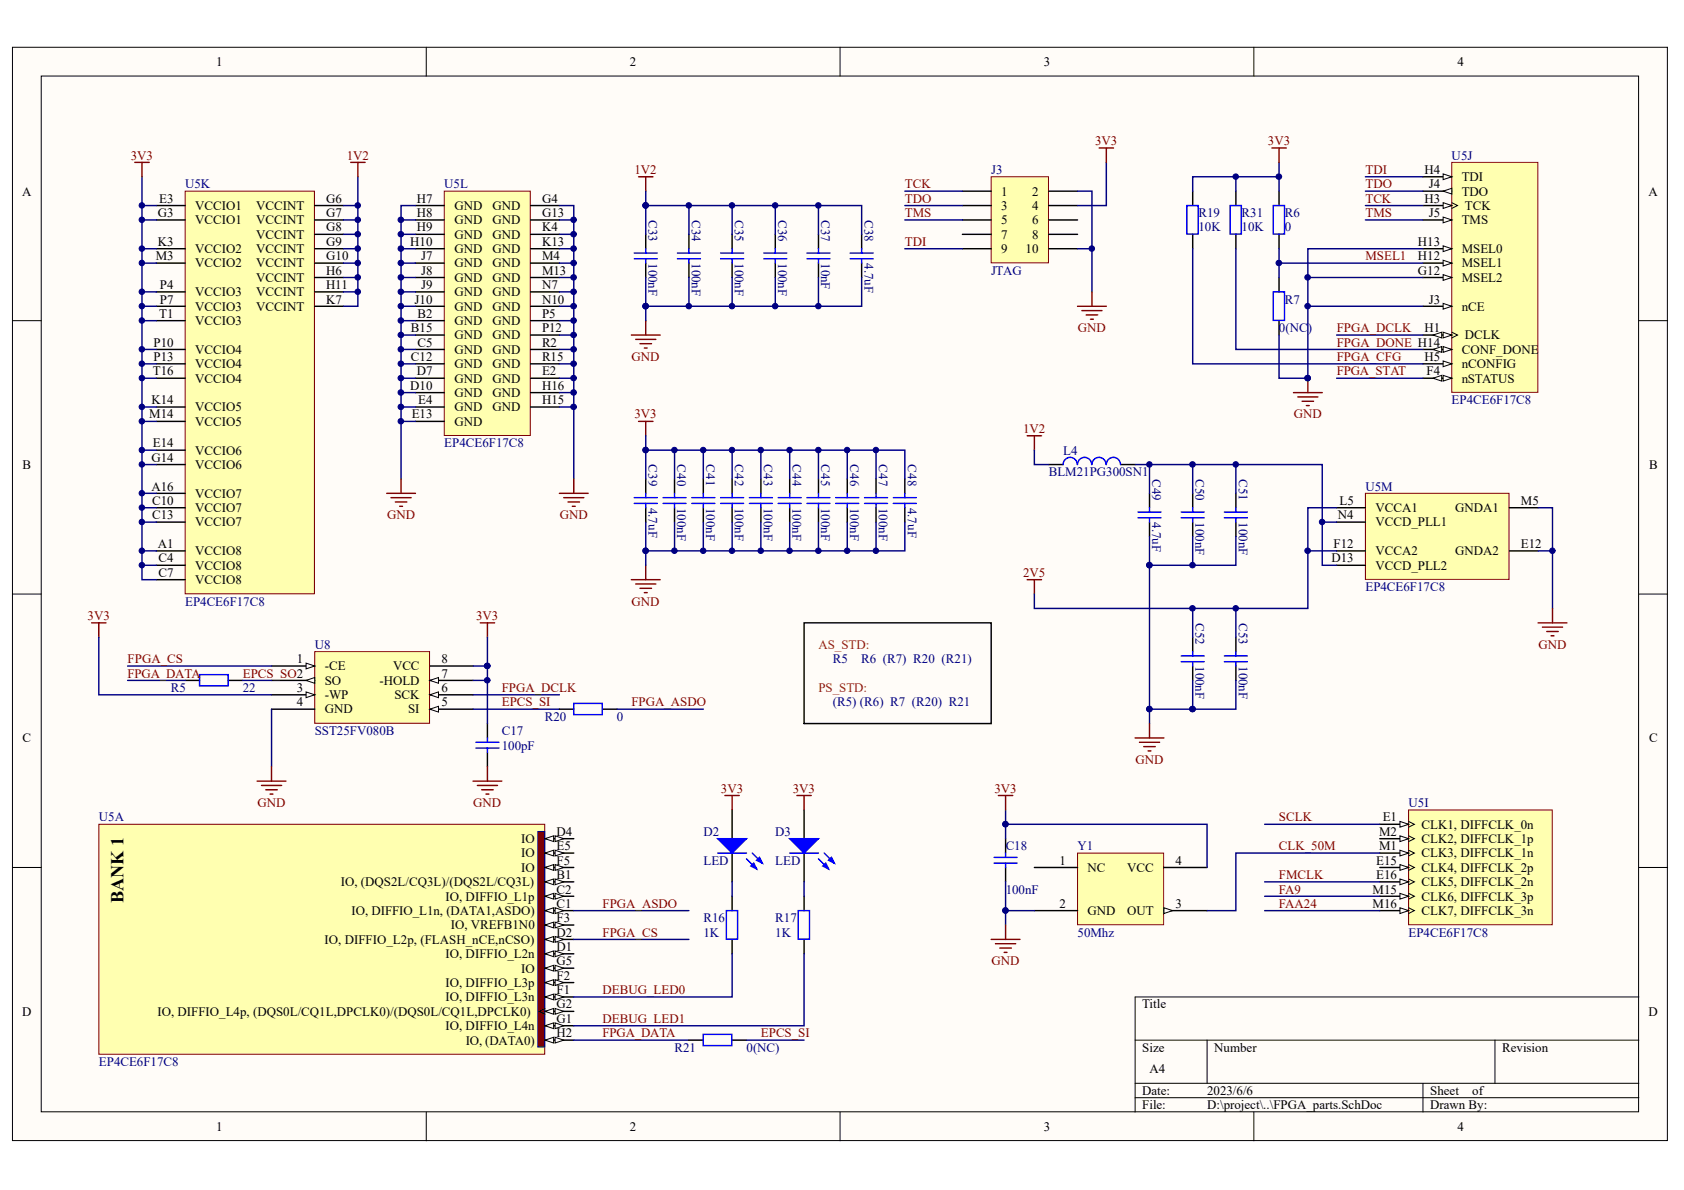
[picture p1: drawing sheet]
<svg xmlns="http://www.w3.org/2000/svg" width="297mm" height="210mm" viewBox="0 0 297 210" stroke-linecap="round" stroke-linejoin="round" font-family="sans-serif">
<g fill="#fffcf8" stroke="#000" stroke-width=".18">
<path d="M2.2 8.3h291.9v192.9h-291.9z"/>
<path d="M7.3 13.4h281.7v182.7h-281.7z"/>
</g>
<g fill="none" stroke="#000" stroke-width=".18">
<path d="M75.2 8.3v5.1M148.2 8.3v5.1M221.2 8.3v5.1M2.2 56.6h5.1M289.1 56.6h5.1M2.2 104.8h5.1M289.1 104.8h5.1M2.2 153h5.1M289.1 153h5.1M289.1 175.9h-88.9v20.3M75.2 196.2v5M148.2 196.2v5"/>
<path d="M200.2 183.5h88.9M200.2 191.1h88.9M200.2 193.6h88.9M212.9 183.5v7.6M221.2 196.2v5M251 191.1v5.1M263.7 183.5v7.6"/>
</g>
<path d="M248.5 142.9h25.3v20.2h-25.3z" fill="#ffffb0" stroke="#800000" stroke-width=".18"/>
<path d="M243.4 145.4h5.1" fill="none" stroke="#000" stroke-width=".25"/>
<path d="M248.5 144.9l1 .5-1 .5" fill="none" stroke="#000" stroke-width=".18"/>
<path d="M246.9 144.9l1.6 .5-1.6 .5z" fill="#fffcf8" stroke="#000" stroke-width=".18"/>
<path d="M243.4 147.9h5.1" fill="none" stroke="#000" stroke-width=".25"/>
<path d="M248.5 147.4l1 .5-1 .5" fill="none" stroke="#000" stroke-width=".18"/>
<path d="M246.9 147.4l1.6 .5-1.6 .5z" fill="#fffcf8" stroke="#000" stroke-width=".18"/>
<path d="M243.4 150.5h5.1" fill="none" stroke="#000" stroke-width=".25"/>
<path d="M248.5 150l1 .5-1 .5" fill="none" stroke="#000" stroke-width=".18"/>
<path d="M246.9 150l1.6 .5-1.6 .5z" fill="#fffcf8" stroke="#000" stroke-width=".18"/>
<path d="M243.4 153h5.1" fill="none" stroke="#000" stroke-width=".25"/>
<path d="M248.5 152.5l1 .5-1 .5" fill="none" stroke="#000" stroke-width=".18"/>
<path d="M246.9 152.5l1.6 .5-1.6 .5z" fill="#fffcf8" stroke="#000" stroke-width=".18"/>
<path d="M243.4 155.6h5.1" fill="none" stroke="#000" stroke-width=".25"/>
<path d="M248.5 155l1 .6-1 .5" fill="none" stroke="#000" stroke-width=".18"/>
<path d="M246.9 155l1.6 .6-1.6 .5z" fill="#fffcf8" stroke="#000" stroke-width=".18"/>
<path d="M243.4 158.1h5.1" fill="none" stroke="#000" stroke-width=".25"/>
<path d="M248.5 157.6l1 .5-1 .5" fill="none" stroke="#000" stroke-width=".18"/>
<path d="M246.9 157.6l1.6 .5-1.6 .5z" fill="#fffcf8" stroke="#000" stroke-width=".18"/>
<path d="M243.4 160.6h5.1" fill="none" stroke="#000" stroke-width=".25"/>
<path d="M248.5 160.1l1 .5-1 .5" fill="none" stroke="#000" stroke-width=".18"/>
<path d="M246.9 160.1l1.6 .5-1.6 .5z" fill="#fffcf8" stroke="#000" stroke-width=".18"/>
<path d="M256.1 28.6h15.2v40.6h-15.2z" fill="#ffffb0" stroke="#800000" stroke-width=".18"/>
<path d="M251 31.2h5.1" fill="none" stroke="#000" stroke-width=".25"/>
<path d="M254.6 30.7l1.5 .5-1.5 .5z" fill="#fffcf8" stroke="#000" stroke-width=".18"/>
<path d="M251 33.7h5.1" fill="none" stroke="#000" stroke-width=".25"/>
<path d="M254.6 33.7l1.5-.5v1z" fill="#fffcf8" stroke="#000" stroke-width=".18"/>
<path d="M251 36.3h5.1" fill="none" stroke="#000" stroke-width=".25"/>
<path d="M256.1 35.7l1 .6-1 .5" fill="none" stroke="#000" stroke-width=".18"/>
<path d="M254.6 35.7l1.5 .6-1.5 .5z" fill="#fffcf8" stroke="#000" stroke-width=".18"/>
<path d="M251 38.8h5.1" fill="none" stroke="#000" stroke-width=".25"/>
<path d="M254.6 38.3l1.5 .5-1.5 .5z" fill="#fffcf8" stroke="#000" stroke-width=".18"/>
<path d="M251 43.9h5.1" fill="none" stroke="#000" stroke-width=".25"/>
<path d="M254.6 43.4l1.5 .5-1.5 .5z" fill="#fffcf8" stroke="#000" stroke-width=".18"/>
<path d="M251 46.4h5.1" fill="none" stroke="#000" stroke-width=".25"/>
<path d="M254.6 45.9l1.5 .5-1.5 .5z" fill="#fffcf8" stroke="#000" stroke-width=".18"/>
<path d="M251 48.9h5.1" fill="none" stroke="#000" stroke-width=".25"/>
<path d="M254.6 48.4l1.5 .5-1.5 .6z" fill="#fffcf8" stroke="#000" stroke-width=".18"/>
<path d="M251 54h5.1" fill="none" stroke="#000" stroke-width=".25"/>
<path d="M254.6 53.5l1.5 .5-1.5 .5z" fill="#fffcf8" stroke="#000" stroke-width=".18"/>
<path d="M251 59.1h5.1" fill="none" stroke="#000" stroke-width=".25"/>
<path d="M256.1 58.6l1 .5-1 .5" fill="none" stroke="#000" stroke-width=".18"/>
<g fill="#fffcf8" stroke="#000" stroke-width=".18">
<path d="M254.6 58.6l1.5 .5-1.5 .5z"/>
<path d="M252.8 59.1l1.5-.5v1z"/>
</g>
<path d="M251 61.6h5.1" fill="none" stroke="#000" stroke-width=".25"/>
<g fill="#fffcf8" stroke="#000" stroke-width=".18">
<path d="M254.6 61.1l1.5 .5-1.5 .5z"/>
<path d="M252.8 61.6l1.5-.5v1z"/>
</g>
<path d="M251 64.2h5.1" fill="none" stroke="#000" stroke-width=".25"/>
<path d="M254.6 63.7l1.5 .5-1.5 .5z" fill="#fffcf8" stroke="#000" stroke-width=".18"/>
<path d="M251 66.7h5.1" fill="none" stroke="#000" stroke-width=".25"/>
<g fill="#fffcf8" stroke="#000" stroke-width=".18">
<path d="M254.6 66.2l1.5 .5-1.5 .5z"/>
<path d="M252.8 66.7l1.5-.5v1z"/>
</g>
<path d="M32.7 33.7h22.8v71h-22.8z" fill="#ffffb0" stroke="#800000" stroke-width=".18"/>
<g fill="none" stroke="#000" stroke-width=".25">
<path d="M27.6 36.3h5.1M27.6 38.8h5.1M55.5 36.3h5.1M55.5 38.8h5.1M27.6 43.9h5.1M27.6 46.4h5.1M27.6 51.5h5.1M27.6 54h5.1M27.6 56.6h5.1M55.5 41.3h5.1M55.5 43.9h5.1M55.5 46.4h5.1"/>
<path d="M55.5 48.9h5.1M55.5 51.5h5.1M55.5 54h5.1M27.6 61.6h5.1M27.6 64.2h5.1M27.6 66.7h5.1M27.6 71.8h5.1M27.6 74.3h5.1M27.6 79.4h5.1M27.6 81.9h5.1M27.6 87h5.1M27.6 89.6h5.1"/>
<path d="M27.6 92.1h5.1M27.6 97.2h5.1M27.6 99.7h5.1M27.6 102.2h5.1"/>
</g>
<path d="M78.4 33.7h15.1v43.1h-15.1z" fill="#ffffb0" stroke="#800000" stroke-width=".18"/>
<g fill="none" stroke="#000" stroke-width=".25">
<path d="M73.3 36.3h5.1M73.3 38.8h5.1M93.6 36.3h5.1M93.6 38.8h5.1M73.3 41.3h5.1M73.3 43.9h5.1M73.3 46.4h5.1M73.3 48.9h5.1M73.3 51.5h5.1M73.3 54h5.1M73.3 56.6h5.1M73.3 59.1h5.1"/>
<path d="M93.6 41.3h5.1M93.6 43.9h5.1M93.6 46.4h5.1M93.6 48.9h5.1M93.6 51.5h5.1M93.6 54h5.1M93.6 56.6h5.1M93.6 59.1h5.1M73.3 61.6h5.1M73.3 64.2h5.1M73.3 66.7h5.1M73.3 69.3h5.1"/>
<path d="M73.3 71.8h5.1M73.3 74.3h5.1M93.6 61.6h5.1M93.6 64.2h5.1M93.6 66.7h5.1M93.6 69.3h5.1M93.6 71.8h5.1"/>
</g>
<path d="M240.8 87h25.4v15.2h-25.4z" fill="#ffffb0" stroke="#800000" stroke-width=".18"/>
<path d="M235.8 89.6h5M235.8 97.2h5M235.8 92.1h5M235.8 99.7h5M266.2 89.6h5.1M266.2 97.2h5.1" fill="none" stroke="#000" stroke-width=".25"/>
<g fill="none" stroke="#000080" stroke-width=".25">
<path d="M25 31.2v71h2.6M25 38.8h2.6M25 36.3h2.6M60.6 38.8h2.5M60.6 36.3h2.5M63.1 31.2v22.8h-2.5M70.7 38.8h2.6M73.3 36.3h-2.6v48.2M98.7 36.3h2.5v48.2M98.7 38.8h2.5M25 43.9h2.6M25 46.4h2.6"/>
<path d="M25 51.5h2.6M25 54h2.6M25 56.6h2.6M60.6 41.3h2.5M60.6 43.9h2.5M60.6 46.4h2.5M60.6 48.9h2.5M60.6 51.5h2.5M70.7 41.3h2.6M70.7 43.9h2.6M70.7 46.4h2.6M70.7 48.9h2.6"/>
<path d="M70.7 51.5h2.6M70.7 54h2.6M70.7 56.6h2.6M70.7 59.1h2.6M98.7 41.3h2.5M98.7 43.9h2.5M98.7 46.4h2.5M98.7 48.9h2.5M98.7 51.5h2.5M98.7 54h2.5M98.7 56.6h2.5M98.7 59.1h2.5"/>
<path d="M25 61.6h2.6M25 64.2h2.6M25 66.7h2.6M25 71.8h2.6M25 74.3h2.6M25 79.4h2.6M70.7 61.6h2.6M70.7 64.2h2.6M70.7 66.7h2.6M70.7 69.3h2.6M70.7 71.8h2.6M70.7 74.3h2.6"/>
<path d="M98.7 61.6h2.5M98.7 64.2h2.5M98.7 66.7h2.5M98.7 69.3h2.5M98.7 71.8h2.5M25 81.9h2.6M25 87h2.6M25 89.6h2.6M25 92.1h2.6M25 97.2h2.6M25 99.7h2.6M271.3 89.6h2.5v17.7"/>
<path d="M271.3 97.2h2.5"/>
</g>
<g fill="#000080" stroke="#000080" stroke-width=".18">
<circle cx="101.2" cy="38.8" r=".49"/>
<circle cx="101.2" cy="41.3" r=".49"/>
<circle cx="101.2" cy="43.8" r=".49"/>
<circle cx="101.2" cy="46.4" r=".49"/>
<circle cx="101.2" cy="48.9" r=".49"/>
<circle cx="101.2" cy="51.5" r=".49"/>
<circle cx="101.2" cy="54" r=".49"/>
<circle cx="101.2" cy="56.5" r=".49"/>
<circle cx="101.2" cy="59.1" r=".49"/>
<circle cx="101.2" cy="61.6" r=".49"/>
<circle cx="101.2" cy="64.2" r=".49"/>
<circle cx="101.2" cy="66.7" r=".49"/>
<circle cx="101.2" cy="69.2" r=".49"/>
<circle cx="101.2" cy="71.8" r=".49"/>
<circle cx="70.7" cy="74.3" r=".49"/>
<circle cx="70.7" cy="71.8" r=".49"/>
<circle cx="70.7" cy="69.2" r=".49"/>
<circle cx="70.7" cy="66.7" r=".49"/>
<circle cx="70.7" cy="64.2" r=".49"/>
<circle cx="70.7" cy="61.6" r=".49"/>
<circle cx="70.7" cy="59.1" r=".49"/>
<circle cx="70.7" cy="56.5" r=".49"/>
<circle cx="70.7" cy="54" r=".49"/>
<circle cx="70.7" cy="51.5" r=".49"/>
<circle cx="70.7" cy="48.9" r=".49"/>
<circle cx="70.7" cy="46.4" r=".49"/>
<circle cx="70.7" cy="43.8" r=".49"/>
<circle cx="70.7" cy="41.3" r=".49"/>
<circle cx="70.7" cy="38.8" r=".49"/>
<circle cx="25" cy="36.2" r=".48"/>
<circle cx="25" cy="38.8" r=".48"/>
<circle cx="25" cy="43.8" r=".48"/>
<circle cx="25" cy="46.4" r=".48"/>
<circle cx="25" cy="51.5" r=".48"/>
<circle cx="25" cy="54" r=".48"/>
<circle cx="25" cy="56.5" r=".48"/>
<circle cx="25" cy="61.6" r=".48"/>
<circle cx="25" cy="64.2" r=".48"/>
<circle cx="25" cy="66.7" r=".48"/>
<circle cx="25" cy="71.8" r=".48"/>
<circle cx="25" cy="74.3" r=".48"/>
<circle cx="25" cy="79.4" r=".48"/>
<circle cx="25" cy="81.9" r=".48"/>
<circle cx="25" cy="87" r=".48"/>
<circle cx="25" cy="89.5" r=".48"/>
<circle cx="25" cy="92.1" r=".48"/>
<circle cx="25" cy="97.1" r=".48"/>
<circle cx="25" cy="99.7" r=".48"/>
<circle cx="63.1" cy="51.5" r=".48"/>
<circle cx="63.1" cy="48.9" r=".48"/>
<circle cx="63.1" cy="46.4" r=".48"/>
<circle cx="63.1" cy="43.8" r=".48"/>
<circle cx="63.1" cy="41.3" r=".48"/>
<circle cx="63.1" cy="38.8" r=".48"/>
<circle cx="63.1" cy="36.2" r=".48"/>
<circle cx="273.8" cy="97.1" r=".48"/>
</g>
<g fill="none" stroke="#800000" stroke-width=".25">
<path d="M23.8 28.6h2.5M25 28.6v2.6M61.9 28.6h2.5M63.1 28.6v2.6M68.2 87h5.1M69 87.8h3.5M69.7 88.5h2.1M70.5 89.3h.5M70.7 84.5v2.5M98.7 87h5M99.4 87.8h3.6M100.2 88.5h2"/>
<path d="M101 89.3h.5M101.2 84.5v2.5M271.3 109.9h5.1M272.1 110.6h3.5M272.8 111.4h2.1M273.6 112.1h.5M273.8 107.3v2.6"/>
</g>
<path d="M174.8 31.2h10.1v15.2h-10.1z" fill="#ffffb0" stroke="#800000" stroke-width=".18"/>
<path d="M169.8 33.7h5M169.8 36.3h5M169.8 38.8h5M185 33.7h5.1M185 36.3h5.1M185 38.8h5.1M169.8 41.3h5M169.8 43.9h5M185 41.3h5.1M185 43.9h5.1" fill="none" stroke="#000" stroke-width=".25"/>
<g fill="none" stroke="#000080" stroke-width=".25">
<path d="M159.6 33.7h10.2M159.6 36.3h10.2M159.6 38.8h10.2M190.1 33.7h2.5v17.8M195.1 28.6v7.7h-5M240.8 31.2h10.2M240.8 33.7h10.2M240.8 36.3h10.2M240.8 38.8h10.2M159.6 43.9h10.2M190.1 43.9h2.5M235.8 59.1h15.2"/>
<path d="M235.8 66.7h15.2"/>
</g>
<circle cx="192.6" cy="43.8" r=".48" fill="#000080" stroke="#000080" stroke-width=".18"/>
<path d="M193.9 26.1h2.5M195.1 26.1v2.5M190.1 54h5M190.8 54.8h3.6M191.6 55.5h2M192.4 56.3h.5M192.6 51.5v2.5M181.2 102.2h2.5M182.5 102.2v2.6" fill="none" stroke="#800000" stroke-width=".25"/>
<path d="M55.5 114.9h20.3v12.7h-20.3z" fill="#ffffb0" stroke="#800000" stroke-width=".18"/>
<path d="M47.9 117.5h7.6" fill="none" stroke="#000" stroke-width=".25"/>
<path d="M54 117l1.5 .5-1.5 .5z" fill="#fffcf8" stroke="#000" stroke-width=".18"/>
<path d="M47.9 120h7.6" fill="none" stroke="#000" stroke-width=".25"/>
<path d="M54 120l1.5-.5v1z" fill="#fffcf8" stroke="#000" stroke-width=".18"/>
<path d="M47.9 122.6h7.6" fill="none" stroke="#000" stroke-width=".25"/>
<path d="M54 122l1.5 .6-1.5 .5z" fill="#fffcf8" stroke="#000" stroke-width=".18"/>
<path d="M47.9 125.1h7.6M75.8 125.1h7.6" fill="none" stroke="#000" stroke-width=".25"/>
<path d="M75.8 125.1l1.5-.5v1z" fill="#fffcf8" stroke="#000" stroke-width=".18"/>
<path d="M75.8 122.6h7.6" fill="none" stroke="#000" stroke-width=".25"/>
<path d="M75.8 122.6l1.5-.6v1.1z" fill="#fffcf8" stroke="#000" stroke-width=".18"/>
<path d="M75.8 120h7.6" fill="none" stroke="#000" stroke-width=".25"/>
<path d="M75.8 120l1.5-.5v1z" fill="#fffcf8" stroke="#000" stroke-width=".18"/>
<path d="M225.6 33.7v2.6M225.6 41.3v2.6M225.6 48.9v2.6M225.6 56.6v2.5M75.8 117.5h7.6M32.7 120h2.5M40.3 120h2.5M86 127.6v2.6M86 132.7v2.5" fill="none" stroke="#000" stroke-width=".25"/>
<g fill="none" stroke="#000080" stroke-width=".25">
<path d="M225.6 28.6v5.1M225.6 43.9v5M230.7 48.9h20.3M230.7 54h20.3M22.5 117.5h25.4M22.5 120h10.2M42.8 120h5.1M47.9 125.1v10.1M83.4 125.1h15.3M83.4 122.6h15.3M83.4 120h2.6M223.1 158.1h20.3"/>
<path d="M223.1 155.6h20.3M223.1 160.6h20.3"/>
</g>
<path d="M224.6 36.3h2v5h-2zM224.6 51.5h2v5h-2zM35.2 119h5v2h-5zM83.9 130.9h4.1M83.9 131.9h4.1M86 130.2v.7M86 131.9v.8" fill="none" stroke="#00f" stroke-width=".25"/>
<g fill="none" stroke="#800000" stroke-width=".25">
<path d="M224.3 26.1h2.6M225.6 26.1v2.5M228.1 69.3h5.1M228.9 70h3.6M229.7 70.8h2M230.4 71.5h.5M230.7 66.7v2.6M84.7 109.9h2.5M86 109.9v2.5M45.4 137.8h5M46.1 138.5h3.6M46.9 139.3h2"/>
<path d="M47.9 135.2v2.6M83.4 137.8h5.1M84.2 138.5h3.6M85 139.3h2M86 135.2v2.6M47.6 140.1h.5M85.7 140.1h.5"/>
</g>
<g fill="#000080" stroke="#000080" stroke-width=".18">
<circle cx="85.9" cy="120" r=".49"/>
<circle cx="230.7" cy="48.9" r=".49"/>
<circle cx="230.7" cy="66.7" r=".49"/>
<circle cx="230.7" cy="54" r=".49"/>
</g>
<path d="M17.4 145.4h78.7v40.6h-78.7z" fill="#ffffb0" stroke="#800000" stroke-width=".18"/>
<path d="M94.9 146.7h1.2v38h-1.2z" fill="#800000" stroke="#000080" stroke-width=".18"/>
<path d="M96.1 147.9h5.1" fill="none" stroke="#000" stroke-width=".25"/>
<g fill="#fffcf8" stroke="#000" stroke-width=".18">
<path d="M96.1 147.9l1.6-.5v1z"/>
<path d="M97.9 147.4l1.5 .5-1.5 .5z"/>
</g>
<path d="M96.1 150.5h5.1" fill="none" stroke="#000" stroke-width=".25"/>
<g fill="#fffcf8" stroke="#000" stroke-width=".18">
<path d="M96.1 150.5l1.6-.5v1z"/>
<path d="M97.9 150l1.5 .5-1.5 .5z"/>
</g>
<path d="M96.1 153h5.1" fill="none" stroke="#000" stroke-width=".25"/>
<g fill="#fffcf8" stroke="#000" stroke-width=".18">
<path d="M96.1 153l1.6-.5v1z"/>
<path d="M97.9 152.5l1.5 .5-1.5 .5z"/>
</g>
<path d="M96.1 155.6h5.1" fill="none" stroke="#000" stroke-width=".25"/>
<g fill="#fffcf8" stroke="#000" stroke-width=".18">
<path d="M96.1 155.6l1.6-.6v1.1z"/>
<path d="M97.9 155l1.5 .6-1.5 .5z"/>
</g>
<path d="M96.1 158.1h5.1" fill="none" stroke="#000" stroke-width=".25"/>
<g fill="#fffcf8" stroke="#000" stroke-width=".18">
<path d="M96.1 158.1l1.6-.5v1z"/>
<path d="M97.9 157.6l1.5 .5-1.5 .5z"/>
</g>
<path d="M96.1 160.6h5.1" fill="none" stroke="#000" stroke-width=".25"/>
<g fill="#fffcf8" stroke="#000" stroke-width=".18">
<path d="M96.1 160.6l1.6-.5v1z"/>
<path d="M97.9 160.1l1.5 .5-1.5 .5z"/>
</g>
<path d="M96.1 163.2h5.1" fill="none" stroke="#000" stroke-width=".25"/>
<g fill="#fffcf8" stroke="#000" stroke-width=".18">
<path d="M96.1 163.2l1.6-.5v1z"/>
<path d="M97.9 162.7l1.5 .5-1.5 .5z"/>
</g>
<path d="M96.1 165.7h5.1" fill="none" stroke="#000" stroke-width=".25"/>
<g fill="#fffcf8" stroke="#000" stroke-width=".18">
<path d="M96.1 165.7l1.6-.5v1z"/>
<path d="M97.9 165.2l1.5 .5-1.5 .5z"/>
</g>
<path d="M96.1 168.2h5.1" fill="none" stroke="#000" stroke-width=".25"/>
<g fill="#fffcf8" stroke="#000" stroke-width=".18">
<path d="M96.1 168.2l1.6-.5v1z"/>
<path d="M97.9 167.7l1.5 .5-1.5 .5z"/>
</g>
<path d="M96.1 170.8h5.1" fill="none" stroke="#000" stroke-width=".25"/>
<g fill="#fffcf8" stroke="#000" stroke-width=".18">
<path d="M96.1 170.8l1.6-.5v1z"/>
<path d="M97.9 170.3l1.5 .5-1.5 .5z"/>
</g>
<path d="M96.1 173.3h5.1" fill="none" stroke="#000" stroke-width=".25"/>
<g fill="#fffcf8" stroke="#000" stroke-width=".18">
<path d="M96.1 173.3l1.6-.5v1z"/>
<path d="M97.9 172.8l1.5 .5-1.5 .5z"/>
</g>
<path d="M96.1 175.9h5.1" fill="none" stroke="#000" stroke-width=".25"/>
<g fill="#fffcf8" stroke="#000" stroke-width=".18">
<path d="M96.1 175.9l1.6-.6v1.1z"/>
<path d="M97.9 175.3l1.5 .6-1.5 .5z"/>
</g>
<path d="M96.1 178.4h5.1" fill="none" stroke="#000" stroke-width=".25"/>
<path d="M96.1 177.9l-1 .5 1 .5" fill="none" stroke="#000" stroke-width=".18"/>
<g fill="#fffcf8" stroke="#000" stroke-width=".18">
<path d="M96.1 178.4l1.6-.5v1z"/>
<path d="M97.9 177.9l1.5 .5-1.5 .5z"/>
</g>
<path d="M96.1 180.9h5.1" fill="none" stroke="#000" stroke-width=".25"/>
<g fill="#fffcf8" stroke="#000" stroke-width=".18">
<path d="M96.1 180.9l1.6-.5v1z"/>
<path d="M97.9 180.4l1.5 .5-1.5 .5z"/>
</g>
<path d="M96.1 183.5h5.1" fill="none" stroke="#000" stroke-width=".25"/>
<g fill="#fffcf8" stroke="#000" stroke-width=".18">
<path d="M96.1 183.5l1.6-.5v1z"/>
<path d="M97.9 183l1.5 .5-1.5 .5z"/>
</g>
<path d="M225.6 46.4h25.4M223.1 145.4h20.3M101.2 165.7h20.3M101.2 160.6h20.3M101.2 183.5h20.3" fill="none" stroke="#000080" stroke-width=".25"/>
<circle cx="225.6" cy="46.4" r=".49" fill="#000080" stroke="#000080" stroke-width=".18"/>
<path d="M190.1 150.5h15.1v12.6h-15.1z" fill="#ffffb0" stroke="#800000" stroke-width=".18"/>
<path d="M182.5 153h7.6M182.5 160.6h7.6M205.3 160.6h7.6" fill="none" stroke="#000" stroke-width=".25"/>
<path d="M205.3 160.1l1.5 .5-1.5 .5z" fill="#fffcf8" stroke="#000" stroke-width=".18"/>
<g fill="none" stroke="#000" stroke-width=".25">
<path d="M210.4 33.7v2.6M218 33.7v2.6M113.9 41.3v2.6M113.9 46.4v2.5M121.5 41.3v2.6M121.5 46.4v2.5M129.1 41.3v2.6M129.1 46.4v2.5M136.8 41.3v2.6M136.8 46.4v2.5M144.4 41.3v2.6M144.4 46.4v2.5"/>
<path d="M152 41.3v2.6M152 46.4v2.5M210.4 41.3v2.6M218 41.3v2.6M113.9 84.5v2.5M113.9 89.6v2.5M119 84.5v2.5M119 89.6v2.5M124.1 84.5v2.5M124.1 89.6v2.5M129.1 84.5v2.5M129.1 89.6v2.5"/>
<path d="M134.2 84.5v2.5M134.2 89.6v2.5M139.3 84.5v2.5M139.3 89.6v2.5M144.4 84.5v2.5M144.4 89.6v2.5M149.4 84.5v2.5M149.4 89.6v2.5M154.5 84.5v2.5M154.5 89.6v2.5M159.6 84.5v2.5M159.6 89.6v2.5"/>
<path d="M185 81.9h2.5M197.7 81.9h2.5M202.8 87v2.6M202.8 92.1v2.5M210.4 87v2.6M210.4 92.1v2.5M218 87v2.6M218 92.1v2.5M141.8 109.9h33v17.7h-33zM210.4 112.4v2.5M210.4 117.5v2.5M218 112.4v2.5"/>
<path d="M218 117.5v2.5M98.7 125.1h2.5M106.3 125.1h2.5M129.1 142.9v5M129.1 150.5v5.1M129.1 158.1v2.5M141.8 142.9v5M141.8 150.5v5.1M141.8 158.1v2.5M177.4 147.9v2.6M177.4 153v2.6M205.3 153h7.6"/>
<path d="M129.1 165.7v2.5M141.8 165.7v2.5M121.5 183.5h2.6M129.1 183.5h2.6"/>
</g>
<g fill="none" stroke="#00f" stroke-width=".25">
<path d="M209.4 36.3h1.9v5h-1.9zM217 36.3h2v5h-2zM111.9 44.6h4M111.9 45.6h4M113.9 43.9v.7M113.9 45.6v.8M119.5 44.6h4.1M119.5 45.6h4.1M121.5 43.9v.7M121.5 45.6v.8M127.1 44.6h4.1M127.1 45.6h4.1"/>
<path d="M129.1 43.9v.7M129.1 45.6v.8M134.7 44.6h4.1M134.7 45.6h4.1M136.8 43.9v.7M136.8 45.6v.8M142.3 44.6h4.1M142.3 45.6h4.1M144.4 43.9v.7M144.4 45.6v.8M150 44.6h4M150 45.6h4"/>
<path d="M152 43.9v.7M152 45.6v.8M111.9 87.8h4M111.9 88.8h4M113.9 87v.8M113.9 88.8v.8M117 87.8h4M117 88.8h4M119 87v.8M119 88.8v.8M122 87.8h4.1M122 88.8h4.1"/>
<path d="M124.1 87v.8M124.1 88.8v.8M127.1 87.8h4.1M127.1 88.8h4.1M129.1 87v.8M129.1 88.8v.8M132.2 87.8h4M132.2 88.8h4M134.2 87v.8M134.2 88.8v.8M137.3 87.8h4M137.3 88.8h4"/>
<path d="M139.3 87v.8M139.3 88.8v.8M142.3 87.8h4.1M142.3 88.8h4.1M144.4 87v.8M144.4 88.8v.8M147.4 87.8h4.1M147.4 88.8h4.1M149.4 87v.8M149.4 88.8v.8M152.5 87.8h4.1M152.5 88.8h4.1"/>
<path d="M154.5 87v.8M154.5 88.8v.8M157.6 87.8h4M157.6 88.8h4M159.6 87v.8M159.6 88.8v.8M190 81.9a1.24 1.24 0 0 0-1.2-1.2 1.24 1.24 0 0 0-1.3 1.2M192.6 81.9a1.24 1.24 0 0 0-1.3-1.2 1.24 1.24 0 0 0-1.2 1.2M195.1 81.9a1.24 1.24 0 0 0-1.3-1.2 1.24 1.24 0 0 0-1.2 1.2M197.6 81.9a1.24 1.24 0 0 0-1.2-1.2 1.24 1.24 0 0 0-1.3 1.2M200.7 90.3h4.1M200.7 91.3h4.1"/>
<path d="M202.8 89.6v.7M202.8 91.3v.8M208.3 90.3h4.1M208.3 91.3h4.1M210.4 89.6v.7M210.4 91.3v.8M216 90.3h4M216 91.3h4M218 89.6v.7M218 91.3v.8M208.3 115.7h4.1M208.3 116.7h4.1"/>
<path d="M210.4 114.9v.8M210.4 116.7v.8M216 115.7h4M216 116.7h4M218 114.9v.8M218 116.7v.8M101.2 124.1h5v2h-5zM126.6 150.5h5.1M131.7 151.5l1.8 1.8M132.7 150.5l1.8 1.8M139.3 150.5h5.1M144.4 151.5l1.7 1.8"/>
<path d="M145.4 150.5l1.8 1.8M175.3 151.2h4.1M175.3 152.3h4.1M177.4 150.5v.7M177.4 152.3v.7M128.1 160.6h2v5.1h-2zM140.8 160.6h2v5.1h-2zM124 182.5h5.1v1.9h-5.1z"/>
</g>
<g fill="none" stroke="#000080" stroke-width=".25">
<path d="M113.9 36.3h38.1v5M113.9 33.7v7.6M121.5 36.3v5M129.1 36.3v5M136.8 36.3v5M144.4 36.3v5M218 31.2v2.5M225.6 31.2h-15.2v2.5M113.9 48.9v7.7M121.5 48.9v5.1M129.1 48.9v5.1M136.8 48.9v5.1"/>
<path d="M144.4 48.9v5.1M152 48.9v5.1h-38.1M210.4 43.9v20.3h40.6M218 43.9v17.7h33M251 43.9h-20.3v22.8h-5.1v-7.6M113.9 76.9v2.5M119 79.4v5.1M124.1 79.4v5.1M129.1 79.4v5.1M134.2 79.4v5.1M139.3 79.4v5.1M144.4 79.4v5.1"/>
<path d="M149.4 79.4v5.1M154.5 79.4v5.1M182.5 79.4v2.5h2.5M113.9 84.5v-5.1h45.7v5.1M113.9 92.1v5.1h45.7v-5.1M113.9 97.2v2.5M119 92.1v5.1M124.1 92.1v5.1M129.1 92.1v5.1M134.2 92.1v5.1M139.3 92.1v5.1M144.4 92.1v5.1"/>
<path d="M149.4 92.1v5.1M154.5 92.1v5.1M200.2 81.9h33v17.8h2.6M202.8 94.6v5.1h15.2v-5.1M202.8 99.7v25.4h7.6M202.8 81.9v5.1M210.4 81.9v5.1M210.4 94.6v5.1M218 81.9v5.1M230.7 97.2h5.1M233.2 92.1h2.6M235.8 89.6h-5.1v17.7h-48.2v-2.5"/>
<path d="M17.4 112.4v10.2h30.5M83.4 117.5h2.6v10.1M86 112.4v5.1M210.4 107.3v5.1M218 107.3v5.1M108.8 125.1h15.3M202.8 125.1v2.5M210.4 120v5.1h7.6v-5.1M129.1 155.6v2.5M141.8 155.6v2.5M177.4 155.6v5h5.1M177.4 147.9v-2.5h35.5v7.6"/>
<path d="M177.4 142.9v2.5M243.4 150.5h-25.4v10.1h-5.1M129.1 168.2v7.7h-27.9M141.8 168.2v12.7h-40.6M177.4 160.6v2.6M131.7 183.5h10.1"/>
</g>
<g fill="#000080" stroke="#000080" stroke-width=".18">
<circle cx="177.3" cy="160.6" r=".48"/>
<circle cx="177.3" cy="145.4" r=".48"/>
<circle cx="121.5" cy="36.2" r=".48"/>
<circle cx="129.1" cy="36.2" r=".48"/>
<circle cx="144.3" cy="36.2" r=".48"/>
<circle cx="136.7" cy="36.2" r=".48"/>
<circle cx="121.5" cy="54" r=".48"/>
<circle cx="129.1" cy="54" r=".48"/>
<circle cx="144.3" cy="54" r=".48"/>
<circle cx="136.7" cy="54" r=".48"/>
<circle cx="113.9" cy="54" r=".48"/>
<circle cx="113.9" cy="36.2" r=".48"/>
<circle cx="230.7" cy="66.7" r=".49"/>
<circle cx="113.9" cy="79.4" r=".48"/>
<circle cx="113.9" cy="97.1" r=".48"/>
<circle cx="119" cy="97.1" r=".48"/>
<circle cx="124" cy="97.1" r=".48"/>
<circle cx="129.1" cy="97.1" r=".48"/>
<circle cx="134.2" cy="97.1" r=".48"/>
<circle cx="139.3" cy="97.1" r=".48"/>
<circle cx="144.3" cy="97.1" r=".48"/>
<circle cx="149.4" cy="97.1" r=".48"/>
<circle cx="154.5" cy="97.1" r=".48"/>
<circle cx="154.5" cy="79.4" r=".48"/>
<circle cx="149.4" cy="79.4" r=".48"/>
<circle cx="144.3" cy="79.4" r=".48"/>
<circle cx="139.3" cy="79.4" r=".48"/>
<circle cx="134.2" cy="79.4" r=".48"/>
<circle cx="129.1" cy="79.4" r=".48"/>
<circle cx="124" cy="79.4" r=".48"/>
<circle cx="119" cy="79.4" r=".48"/>
<circle cx="202.7" cy="81.9" r=".48"/>
<circle cx="210.3" cy="81.9" r=".49"/>
<circle cx="218" cy="81.9" r=".48"/>
<circle cx="202.7" cy="99.7" r=".48"/>
<circle cx="210.3" cy="99.7" r=".49"/>
<circle cx="210.3" cy="107.3" r=".49"/>
<circle cx="218" cy="107.3" r=".48"/>
<circle cx="210.3" cy="125.1" r=".49"/>
<circle cx="202.7" cy="125.1" r=".48"/>
<circle cx="233.2" cy="92.1" r=".48"/>
<circle cx="230.7" cy="97.1" r=".49"/>
<circle cx="225.6" cy="31.2" r=".49"/>
<circle cx="85.9" cy="117.5" r=".49"/>
<circle cx="218" cy="31.2" r=".48"/>
</g>
<g fill="none" stroke="#800000" stroke-width=".25">
<path d="M112.6 31.2h2.6M113.9 31.2v2.5M111.4 59.1h5M112.1 59.9h3.6M113.9 56.6v2.5M112.6 74.3h2.6M112.9 60.6h2M113.6 61.4h.6M113.9 74.3v2.6M181.2 76.9h2.5M182.5 76.9v2.5M113.9 99.7v2.5"/>
<path d="M16.2 109.9h2.5M17.4 109.9v2.5M111.4 102.2h5M112.1 103h3.6M112.9 103.8h2M113.6 104.5h.6M200.2 130.2h5.1M201 130.9h3.5M201.7 131.7h2.1M202.5 132.5h.5M202.8 127.6v2.6M127.9 140.3h2.5"/>
<path d="M129.1 140.3v2.6M140.6 140.3h2.5M141.8 140.3v2.6M176.1 140.3h2.5M177.4 140.3v2.6M174.8 165.7h5.1M175.6 166.5h3.6M176.4 167.2h2M177.1 168h.5M177.4 163.2v2.5"/>
</g>
<g fill="#00f" stroke="#00f" stroke-width=".25">
<path d="M126.6 147.9h5.1l-2.6 2.6z"/>
<path d="M132.4 152.8l.5-.5 .6 1z"/>
<path d="M133.5 151.7l.5-.5 .5 1.1z"/>
<path d="M139.3 147.9h5.1l-2.6 2.6z"/>
<path d="M145.1 152.8l.5-.5 .5 1z"/>
<path d="M146.1 151.7l.6-.5 .5 1.1z"/>
</g>
<text font-size="3.2" x="21.8" y="159.3" transform="rotate(-90 21.8 159.3)">BANK 1</text>
<g font-size="2.3">
<text x="38.1" y="11.6">1</text>
<text x="111.1" y="11.6">2</text>
<text x="184.1" y="11.6">3</text>
<text x="257.1" y="11.6">4</text>
<text x="3.9" y="34.5">A</text>
<text x="28.1" y="35.8">E3</text>
<text x="57.5" y="35.8">G6</text>
<text x="73.5" y="35.8">H7</text>
<text x="95.6" y="35.8">G4</text>
<text x="176.6" y="34.5">1</text>
<text x="182.1" y="34.5">2</text>
<text x="251.2" y="30.7">H4</text>
<text x="251.2" y="35.8">H3</text>
<text x="252" y="33.2">J4</text>
<text x="257.8" y="32">TDI</text>
<text x="257.8" y="34.5">TDO</text>
<text x="290.8" y="34.5">A</text>
<text x="27.8" y="38.3">G3</text>
<text x="34.4" y="37">VCCIO1</text>
<text x="34.4" y="39.6">VCCIO1</text>
<text x="45.2" y="37">VCCINT</text>
<text x="45.2" y="39.6">VCCINT</text>
<text x="57.5" y="38.3">G7</text>
<text x="57.5" y="40.8">G8</text>
<text x="73.5" y="38.3">H8</text>
<text x="73.5" y="40.8">H9</text>
<text x="80.1" y="37">GND</text>
<text x="80.1" y="39.6">GND</text>
<text x="86.9" y="37">GND</text>
<text x="86.9" y="39.6">GND</text>
<text x="95.6" y="38.3">G13</text>
<text x="95.6" y="40.8">K4</text>
<text x="176.6" y="37">3</text>
<text x="176.6" y="39.6">5</text>
<text x="182.1" y="37">4</text>
<text x="182.1" y="39.6">6</text>
<text x="252" y="38.3">J5</text>
<text x="257.8" y="39.6">TMS</text>
<text x="258.4" y="37">TCK</text>
<text x="27.5" y="45.9">M3</text>
<text x="27.8" y="43.4">K3</text>
<text x="34.4" y="44.6">VCCIO2</text>
<text x="34.4" y="47.2">VCCIO2</text>
<text x="45.2" y="42.1">VCCINT</text>
<text x="45.2" y="44.6">VCCINT</text>
<text x="45.2" y="47.2">VCCINT</text>
<text x="57.5" y="43.4">G9</text>
<text x="57.5" y="45.9">G10</text>
<text x="72.4" y="43.4">H10</text>
<text x="74.3" y="45.9">J7</text>
<text x="80.1" y="42.1">GND</text>
<text x="80.1" y="44.6">GND</text>
<text x="80.1" y="47.2">GND</text>
<text x="86.9" y="42.1">GND</text>
<text x="86.9" y="44.6">GND</text>
<text x="86.9" y="47.2">GND</text>
<text x="95.6" y="43.4">K13</text>
<text x="95.6" y="45.9">M4</text>
<text x="176.6" y="42.1">7</text>
<text x="176.6" y="44.6">9</text>
<text x="180.9" y="44.6">10</text>
<text x="182.1" y="42.1">8</text>
<text x="250.1" y="43.4">H13</text>
<text x="250.1" y="45.9">H12</text>
<text x="257.8" y="44.6">MSEL0</text>
<text x="257.8" y="47.2">MSEL1</text>
<text x="28.2" y="51">P4</text>
<text x="28.2" y="53.5">P7</text>
<text x="34.4" y="52.3">VCCIO3</text>
<text x="45.2" y="49.7">VCCINT</text>
<text x="45.2" y="52.3">VCCINT</text>
<text x="57.5" y="48.4">H6</text>
<text x="57.5" y="51">H11</text>
<text x="57.5" y="53.5">K7</text>
<text x="73.1" y="53.5">J10</text>
<text x="74.3" y="48.4">J8</text>
<text x="74.3" y="51">J9</text>
<text x="80.1" y="49.7">GND</text>
<text x="80.1" y="52.3">GND</text>
<text x="86.9" y="49.7">GND</text>
<text x="86.9" y="52.3">GND</text>
<text x="95.6" y="48.4">M13</text>
<text x="95.6" y="51">N7</text>
<text x="95.6" y="53.5">N10</text>
<text x="250.1" y="48.4">G12</text>
<text x="252" y="53.5">J3</text>
<text x="257.8" y="49.7">MSEL2</text>
<text x="28.1" y="56.1">T1</text>
<text x="34.4" y="54.8">VCCIO3</text>
<text x="34.4" y="57.3">VCCIO3</text>
<text x="45.2" y="54.8">VCCINT</text>
<text x="72.5" y="58.6">B15</text>
<text x="73.6" y="56.1">B2</text>
<text x="80.1" y="54.8">GND</text>
<text x="80.1" y="57.3">GND</text>
<text x="80.1" y="59.9">GND</text>
<text x="86.9" y="54.8">GND</text>
<text x="86.9" y="57.3">GND</text>
<text x="86.9" y="59.9">GND</text>
<text x="95.6" y="56.1">P5</text>
<text x="95.6" y="58.6">P12</text>
<text x="251.2" y="58.6">H1</text>
<text x="257.8" y="54.8">nCE</text>
<text x="258.4" y="59.9">DCLK</text>
<text x="27.1" y="61.1">P10</text>
<text x="27.1" y="63.7">P13</text>
<text x="34.4" y="62.4">VCCIO4</text>
<text x="34.4" y="64.9">VCCIO4</text>
<text x="72.5" y="63.7">C12</text>
<text x="73.6" y="61.1">C5</text>
<text x="80.1" y="62.4">GND</text>
<text x="80.1" y="64.9">GND</text>
<text x="86.9" y="62.4">GND</text>
<text x="86.9" y="64.9">GND</text>
<text x="95.6" y="61.1">R2</text>
<text x="95.6" y="63.7">R15</text>
<text x="251.2" y="63.7">H5</text>
<text x="257.8" y="62.4">CONF_DONE</text>
<text x="257.8" y="64.9">nCONFIG</text>
<text x="26.7" y="71.3">K14</text>
<text x="27" y="66.2">T16</text>
<text x="34.4" y="67.5">VCCIO4</text>
<text x="72.4" y="68.7">D10</text>
<text x="73.5" y="66.2">D7</text>
<text x="73.8" y="71.3">E4</text>
<text x="80.1" y="67.5">GND</text>
<text x="80.1" y="70">GND</text>
<text x="86.9" y="67.5">GND</text>
<text x="86.9" y="70">GND</text>
<text x="95.6" y="66.2">E2</text>
<text x="95.6" y="68.7">H16</text>
<text x="95.6" y="71.3">H15</text>
<text x="251.6" y="66.2">F4</text>
<text x="257.8" y="67.5">nSTATUS</text>
<text x="26.3" y="73.8">M14</text>
<text x="34.4" y="72.5">VCCIO5</text>
<text x="34.4" y="75.1">VCCIO5</text>
<text x="72.6" y="73.8">E13</text>
<text x="80.1" y="72.5">GND</text>
<text x="80.1" y="75.1">GND</text>
<text x="86.9" y="72.5">GND</text>
<text x="4" y="82.7">B</text>
<text x="26.7" y="81.5">G14</text>
<text x="27" y="78.9">E14</text>
<text x="34.4" y="80.2">VCCIO6</text>
<text x="34.4" y="82.7">VCCIO6</text>
<text x="290.9" y="82.7">B</text>
<text x="26.7" y="86.5">A16</text>
<text x="26.8" y="89.1">C10</text>
<text x="34.4" y="87.8">VCCIO7</text>
<text x="236.3" y="89.1">L5</text>
<text x="268.3" y="89.1">M5</text>
<text x="26.8" y="91.6">C13</text>
<text x="34.4" y="90.3">VCCIO7</text>
<text x="34.4" y="92.9">VCCIO7</text>
<text x="236" y="91.6">N4</text>
<text x="242.6" y="90.3">VCCA1</text>
<text x="242.6" y="92.9">VCCD_PLL1</text>
<text x="256.7" y="90.3">GNDA1</text>
<text x="27.8" y="96.7">A1</text>
<text x="28" y="99.2">C4</text>
<text x="28" y="101.7">C7</text>
<text x="34.4" y="97.9">VCCIO8</text>
<text x="34.4" y="100.5">VCCIO8</text>
<text x="234.8" y="99.2">D13</text>
<text x="235.2" y="96.7">F12</text>
<text x="242.6" y="97.9">VCCA2</text>
<text x="242.6" y="100.5">VCCD_PLL2</text>
<text x="256.7" y="97.9">GNDA2</text>
<text x="268.3" y="96.7">E12</text>
<text x="34.4" y="103">VCCIO8</text>
<text x="52.3" y="117">1</text>
<text x="57.3" y="118.2">-CE</text>
<text x="69.3" y="118.2">VCC</text>
<text x="77.9" y="119.5">7</text>
<text x="77.9" y="117">8</text>
<text x="52.3" y="122">3</text>
<text x="52.3" y="124.6">4</text>
<text x="57.3" y="120.8">SO</text>
<text x="57.3" y="123.3">-WP</text>
<text x="57.3" y="125.8">GND</text>
<text x="66.9" y="120.8">-HOLD</text>
<text x="69.6" y="123.3">SCK</text>
<text x="72" y="125.8">SI</text>
<text x="77.9" y="124.6">5</text>
<text x="77.9" y="122">6</text>
<text x="4" y="131">C</text>
<text x="290.9" y="131">C</text>
<text x="91.9" y="148.7">IO</text>
<text x="98.2" y="147.4">D4</text>
<text x="98.2" y="150">E5</text>
<text x="243.3" y="147.4">M2</text>
<text x="243.3" y="150">M1</text>
<text x="243.9" y="144.9">E1</text>
<text x="250.7" y="146.2">CLK1, DIFFCLK_0n</text>
<text x="250.7" y="148.7">CLK2, DIFFCLK_1p</text>
<text x="91.9" y="151.2">IO</text>
<text x="91.9" y="153.8">IO</text>
<text x="98.2" y="152.5">F5</text>
<text x="98.2" y="155.1">B1</text>
<text x="186.9" y="152.5">1</text>
<text x="191.8" y="153.8">NC</text>
<text x="198.8" y="153.8">VCC</text>
<text x="207.3" y="152.5">4</text>
<text x="242.8" y="152.5">E15</text>
<text x="242.8" y="155.1">E16</text>
<text x="250.7" y="151.2">CLK3, DIFFCLK_1n</text>
<text x="250.7" y="153.8">CLK4, DIFFCLK_2p</text>
<text x="60.1" y="156.3">IO, (DQS2L/CQ3L)/(DQS2L/CQ3L)</text>
<text x="62" y="161.4">IO, DIFFIO_L1n, (DATA1,ASDO)</text>
<text x="78.6" y="158.9">IO, DIFFIO_L1p</text>
<text x="98.2" y="157.6">C2</text>
<text x="98.2" y="160.1">C1</text>
<text x="186.9" y="160.1">2</text>
<text x="191.8" y="161.4">GND</text>
<text x="198.8" y="161.4">OUT</text>
<text x="207.3" y="160.1">3</text>
<text x="242.1" y="157.6">M15</text>
<text x="242.1" y="160.1">M16</text>
<text x="250.7" y="156.3">CLK5, DIFFCLK_2n</text>
<text x="250.7" y="158.9">CLK6, DIFFCLK_3p</text>
<text x="250.7" y="161.4">CLK7, DIFFCLK_3n</text>
<text x="57.2" y="166.5">IO, DIFFIO_L2p, (FLASH_nCE,nCSO)</text>
<text x="79.5" y="163.9">IO, VREFB1N0</text>
<text x="98.2" y="162.7">F3</text>
<text x="98.2" y="165.2">D2</text>
<text x="98.2" y="167.7">D1</text>
<text x="78.6" y="169">IO, DIFFIO_L2n</text>
<text x="91.9" y="171.5">IO</text>
<text x="98.2" y="170.3">G5</text>
<text x="98.2" y="172.8">F2</text>
<text x="3.9" y="179.1">D</text>
<text x="27.8" y="179.1">IO, DIFFIO_L4p, (DQS0L/CQ1L,DPCLK0)/(DQS0L/CQ1L,DPCLK0)</text>
<text x="78.6" y="174.1">IO, DIFFIO_L3p</text>
<text x="78.6" y="176.6">IO, DIFFIO_L3n</text>
<text x="98.2" y="175.3">F1</text>
<text x="98.2" y="177.9">G2</text>
<text x="201.5" y="177.9">Title</text>
<text x="290.8" y="179.1">D</text>
<text x="78.6" y="181.7">IO, DIFFIO_L4n</text>
<text x="82.2" y="184.3">IO, (DATA0)</text>
<text x="98.2" y="180.4">G1</text>
<text x="98.2" y="183">H2</text>
<text x="201.5" y="185.5">Size</text>
<text x="214.2" y="185.5">Number</text>
<text x="265" y="185.5">Revision</text>
<text x="202.7" y="189.3">A4</text>
<text x="201.5" y="193.1">Date:</text>
<text x="201.5" y="195.7">File:</text>
<text x="212.9" y="193.1">2023/6/6</text>
<text x="212.9" y="195.7">D:\project\..\FPGA_parts.SchDoc</text>
<text x="252.3" y="193.1">Sheet</text>
<text x="252.3" y="195.7">Drawn By:</text>
<text x="259.7" y="193.1">of</text>
<text x="38.1" y="199.5">1</text>
<text x="111.1" y="199.5">2</text>
<text x="184.1" y="199.5">3</text>
<text x="257.1" y="199.5">4</text>
</g>
<g font-size="2.3" fill="#800000">
<text x="23.1" y="28.2">3V3</text>
<text x="61.2" y="28.2">1V2</text>
<text x="193.2" y="25.6">3V3</text>
<text x="223.7" y="25.6">3V3</text>
<text x="111.9" y="30.7">1V2</text>
<text x="159.6" y="33.2">TCK</text>
<text x="159.6" y="35.8">TDO</text>
<text x="240.8" y="30.7">TDI</text>
<text x="240.8" y="33.2">TDO</text>
<text x="240.8" y="35.8">TCK</text>
<text x="159.6" y="38.3">TMS</text>
<text x="240.8" y="38.3">TMS</text>
<text x="159.6" y="43.4">TDI</text>
<text x="240.8" y="45.9">MSEL1</text>
<text x="190.1" y="58.6">GND</text>
<text x="235.8" y="58.6">FPGA_DCLK</text>
<text x="111.4" y="63.7">GND</text>
<text x="235.8" y="61.1">FPGA_DONE H14</text>
<text x="235.8" y="63.7">FPGA_CFG</text>
<text x="235.8" y="66.2">FPGA_STAT</text>
<text x="111.9" y="73.8">3V3</text>
<text x="180.5" y="76.4">1V2</text>
<text x="228.2" y="73.8">GND</text>
<text x="68.3" y="91.6">GND</text>
<text x="98.7" y="91.6">GND</text>
<text x="180.5" y="101.7">2V5</text>
<text x="111.4" y="106.8">GND</text>
<text x="15.5" y="109.4">3V3</text>
<text x="84" y="109.4">3V3</text>
<text x="22.5" y="117">FPGA_CS</text>
<text x="22.5" y="119.5">FPGA_DATA</text>
<text x="42.8" y="119.5">EPCS_SO2</text>
<text x="271.4" y="114.4">GND</text>
<text x="88.5" y="122">FPGA_DCLK</text>
<text x="88.5" y="124.6">EPCS_SI</text>
<text x="111.4" y="124.6">FPGA_ASDO</text>
<text x="200.3" y="134.8">GND</text>
<text x="45.4" y="142.4">GND</text>
<text x="83.5" y="142.4">GND</text>
<text x="127.2" y="139.8">3V3</text>
<text x="139.8" y="139.8">3V3</text>
<text x="175.4" y="139.8">3V3</text>
<text x="225.6" y="150">CLK_50M</text>
<text x="225.6" y="144.9">SCLK</text>
<text x="225.6" y="155.1">FMCLK</text>
<text x="106.3" y="160.1">FPGA_ASDO</text>
<text x="225.6" y="160.1">FAA24</text>
<text x="225.6" y="157.6">FA9</text>
<text x="106.3" y="165.2">FPGA_CS</text>
<text x="174.9" y="170.3">GND</text>
<text x="106.3" y="175.3">DEBUG_LED0</text>
<text x="106.3" y="183">FPGA_DATA</text>
<text x="106.3" y="180.4">DEBUG_LED1</text>
<text x="134.2" y="183">EPCS_SI</text>
</g>
<g font-size="2.3" fill="#000080">
<text x="256.1" y="28.2">U5J</text>
<text x="32.7" y="33.2">U5K</text>
<text x="78.4" y="33.2">U5L</text>
<text x="174.8" y="30.7">J3</text>
<text x="114.4" y="38.8" transform="rotate(90 114.4 38.8)">C33</text>
<text x="122" y="38.8" transform="rotate(90 122 38.8)">C34</text>
<text x="129.6" y="38.8" transform="rotate(90 129.6 38.8)">C35</text>
<text x="137.3" y="38.8" transform="rotate(90 137.3 38.8)">C36</text>
<text x="144.9" y="38.8" transform="rotate(90 144.9 38.8)">C37</text>
<text x="152.5" y="38.8" transform="rotate(90 152.5 38.8)">C38</text>
<text x="211.4" y="38.3">R19</text>
<text x="211.4" y="40.8">10K</text>
<text x="219" y="38.3">R31</text>
<text x="219" y="40.8">10K</text>
<text x="226.6" y="38.3">R6</text>
<text x="226.6" y="40.8">0</text>
<text x="114.4" y="46.4" transform="rotate(90 114.4 46.4)">100nF</text>
<text x="122" y="46.4" transform="rotate(90 122 46.4)">100nF</text>
<text x="129.6" y="46.4" transform="rotate(90 129.6 46.4)">100nF</text>
<text x="137.3" y="46.4" transform="rotate(90 137.3 46.4)">100nF</text>
<text x="144.9" y="46.4" transform="rotate(90 144.9 46.4)">10nF</text>
<text x="152.5" y="46.4" transform="rotate(90 152.5 46.4)">4.7uF</text>
<text x="174.8" y="48.4">JTAG</text>
<text x="226.6" y="53.5">R7</text>
<text x="225.6" y="58.6">0(NC)</text>
<text x="256.1" y="71.3">EP4CE6F17C8</text>
<text x="78.4" y="78.9">EP4CE6F17C8</text>
<text x="114.4" y="81.9" transform="rotate(90 114.4 81.9)">C39</text>
<text x="119.5" y="81.9" transform="rotate(90 119.5 81.9)">C40</text>
<text x="124.5" y="81.9" transform="rotate(90 124.5 81.9)">C41</text>
<text x="129.6" y="81.9" transform="rotate(90 129.6 81.9)">C42</text>
<text x="134.7" y="81.9" transform="rotate(90 134.7 81.9)">C43</text>
<text x="139.8" y="81.9" transform="rotate(90 139.8 81.9)">C44</text>
<text x="144.9" y="81.9" transform="rotate(90 144.9 81.9)">C45</text>
<text x="149.9" y="81.9" transform="rotate(90 149.9 81.9)">C46</text>
<text x="155" y="81.9" transform="rotate(90 155 81.9)">C47</text>
<text x="160.1" y="81.9" transform="rotate(90 160.1 81.9)">C48</text>
<text x="185" y="84">BLM21PG300SN1</text>
<text x="187.5" y="80.2">L4</text>
<text x="114.4" y="89.6" transform="rotate(90 114.4 89.6)">4.7uF</text>
<text x="119.5" y="89.6" transform="rotate(90 119.5 89.6)">100nF</text>
<text x="124.5" y="89.6" transform="rotate(90 124.5 89.6)">100nF</text>
<text x="129.6" y="89.6" transform="rotate(90 129.6 89.6)">100nF</text>
<text x="134.7" y="89.6" transform="rotate(90 134.7 89.6)">100nF</text>
<text x="139.8" y="89.6" transform="rotate(90 139.8 89.6)">100nF</text>
<text x="144.9" y="89.6" transform="rotate(90 144.9 89.6)">100nF</text>
<text x="149.9" y="89.6" transform="rotate(90 149.9 89.6)">100nF</text>
<text x="155" y="89.6" transform="rotate(90 155 89.6)">100nF</text>
<text x="160.1" y="89.6" transform="rotate(90 160.1 89.6)">4.7uF</text>
<text x="203.2" y="84.5" transform="rotate(90 203.2 84.5)">C49</text>
<text x="210.9" y="84.5" transform="rotate(90 210.9 84.5)">C50</text>
<text x="218.5" y="84.5" transform="rotate(90 218.5 84.5)">C51</text>
<text x="240.8" y="86.5">U5M</text>
<text x="203.2" y="92.1" transform="rotate(90 203.2 92.1)">4.7uF</text>
<text x="210.9" y="92.1" transform="rotate(90 210.9 92.1)">100nF</text>
<text x="218.5" y="92.1" transform="rotate(90 218.5 92.1)">100nF</text>
<text x="32.7" y="106.8">EP4CE6F17C8</text>
<text x="240.8" y="104.3">EP4CE6F17C8</text>
<text x="210.9" y="109.9" transform="rotate(90 210.9 109.9)">C52</text>
<text x="218.5" y="109.9" transform="rotate(90 218.5 109.9)">C53</text>
<text x="55.5" y="114.4">U8</text>
<text x="146.9" y="117">R5</text>
<text x="151.9" y="117">R6 (R7) R20 (R21)</text>
<text x="210.9" y="117.5" transform="rotate(90 210.9 117.5)">100nF</text>
<text x="218.5" y="117.5" transform="rotate(90 218.5 117.5)">100nF</text>
<text x="30.1" y="122">R5</text>
<text x="42.8" y="122">22</text>
<text x="146.9" y="124.6">(R5) (R6) R7 (R20) R21</text>
<text x="55.5" y="129.7">SST25FV080B</text>
<text x="88.5" y="129.7">C17</text>
<text x="96.1" y="127.1">R20</text>
<text x="108.8" y="127.1">0</text>
<text x="88.5" y="132.2">100pF</text>
<text x="248.5" y="142.4">U5I</text>
<text x="17.4" y="144.9">U5A</text>
<text x="124.1" y="147.4">D2</text>
<text x="136.8" y="147.4">D3</text>
<text x="177.4" y="150">C18</text>
<text x="190.1" y="150">Y1</text>
<text x="124.1" y="152.5">LED</text>
<text x="136.8" y="152.5">LED</text>
<text x="177.4" y="157.6">100nF</text>
<text x="124.1" y="162.7">R16</text>
<text x="124.1" y="165.2">1K</text>
<text x="136.8" y="162.7">R17</text>
<text x="136.8" y="165.2">1K</text>
<text x="190.1" y="165.2">50Mhz</text>
<text x="248.5" y="165.2">EP4CE6F17C8</text>
<text x="119" y="185.5">R21</text>
<text x="131.7" y="185.5">0(NC)</text>
<text x="17.4" y="188.1">EP4CE6F17C8</text>
</g>
<g font-size="2.3" fill="#f00">
<text x="144.4" y="114.4">AS_STD:</text>
<text x="144.4" y="122">PS_STD:</text>
</g>
</svg>
